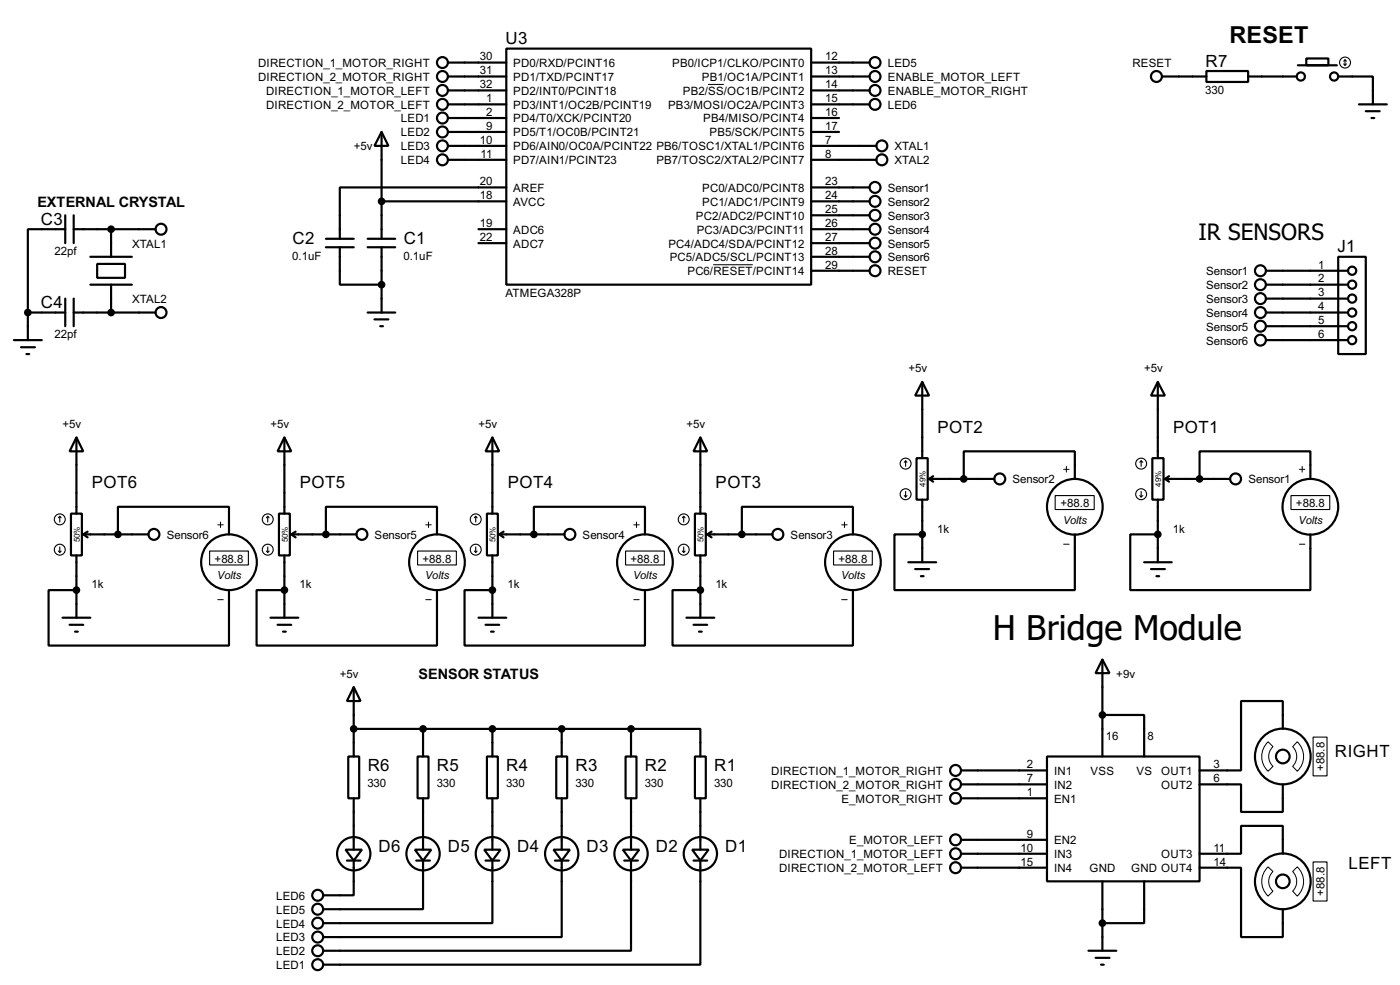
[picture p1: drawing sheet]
<svg xmlns="http://www.w3.org/2000/svg" width="256mm" height="180mm" viewBox="0 0 256 180" stroke-linecap="round" stroke-linejoin="round" font-family="sans-serif">
<g fill="none" stroke="#000" stroke-width=".4">
<path d="M82.1 14h10.7M82.1 16.6h10.7M82.1 11.5h10.7M82.1 19.1h10.7M92.8 8.9h55.8v43.2h-55.8zM148.6 14h10.7M148.6 16.6h10.7M148.6 11.5h10.7M148.6 19.1h10.7M212.9 14h8.1M221 13h7.7v2h-7.7zM228.7 14h8.8"/>
<path d="M237.8 12h7.1M239.3 10.7h4.1v1.3h-4.1zM245.2 14h6.3v5.1M249 19.1h5.1M12 39.4v5.1M13.5 39.4v5.1M69.9 24.2l1.3 2.5h-2.6zM69.9 36.9h22.9M69.9 24.2v19.5M82.1 21.6h10.7M82.1 24.2h10.7M82.1 26.7h10.7"/>
<path d="M82.1 29.3h10.7M92.8 34.3h-30.5v9.4M148.6 34.3h10.7M148.6 36.9h10.7M148.6 39.4h10.7M148.6 21.6h5.1M148.6 24.2h5.1M148.6 26.7h12M148.6 29.3h12M250.2 20.4h2.6M251.3 21.6h.5M5.1 57.2h6.9"/>
<path d="M5.1 57.2v5.1M12 42h-6.9v15.2M12 54.7v5M13.5 57.2h15M13.5 42h15M13.5 54.7v5M16.6 52.1h7.6M16.6 47h7.6M17.8 48.3h5.1v2.6h-5.1zM20.4 42v5M20.4 52.1v5.1M59.7 43.7h5.1"/>
<path d="M59.7 45.3h5.1M62.3 45.3v6.8h7.6M67.4 57.2h5M67.4 43.7h5M67.4 45.3h5M68.6 58.5h2.6M69.7 59.7h.5M69.9 45.3v11.9M87.7 42h5.1M87.7 44.5h5.1M148.6 49.6h10.7M148.6 42h10.7"/>
<path d="M148.6 44.5h10.7M148.6 47h10.7M232 49.6h14.9M232 52.1h14.9M232 54.7h14.9M232 57.2h14.9M232 59.7h14.9M245.2 47h5v17.8h-5zM2.6 62.3h5.1M3.9 63.6h2.5M4.9 64.8h.5M169 69.9l1.2 2.5h-2.5z"/>
<path d="M169 69.9v14M212.1 69.9l1.3 2.5h-2.5zM212.1 69.9v14M232 62.3h14.9M13 94h2v7.7h-2zM14 80.1l1.3 2.5h-2.5zM14 80.1v13.9M15.3 97.8h11.9M15.3 97.8l.8 .6M16.1 97.3l-.8 .5M21.6 97.8v-5h20.4v5M51.1 94h2v7.7h-2z"/>
<path d="M52.1 80.1l1.3 2.5h-2.5zM52.1 80.1v13.9M53.4 97.8h11.9M53.4 97.8l.8 .6M54.2 97.3l-.8 .5M59.7 97.8v-5h20.4v5M89.2 94h2v7.7h-2zM90.2 80.1l1.3 2.5h-2.5zM90.2 80.1v13.9M91.5 97.8h11.9M91.5 97.8l.8 .6M92.3 97.3l-.8 .5"/>
<path d="M97.8 97.8v-5h20.4v5M127.3 94h2v7.7h-2zM128.3 80.1l1.3 2.5h-2.5zM128.3 80.1v13.9M129.6 97.8h11.9M129.6 97.8l.8 .6M130.4 97.3l-.8 .5M135.9 97.8v-5h20.4v5M167.9 83.9h2.1v7.6h-2.1zM169 97.8h-5.1v10.2h33v-10.2M169 91.5v11.4M170.2 87.7h12"/>
<path d="M170.2 87.7l.8 .5M171 87.2l-.8 .5M176.6 87.7v-5.1h20.3v5.1M211.1 83.9h2.1v7.6h-2.1zM212.1 97.8h-5v10.2h33v-10.2M212.1 91.5v11.4M213.4 87.7h12M213.4 87.7l.8 .5M214.2 87.2l-.8 .5M219.8 87.7v-5.1h20.3v5.1M11.5 113.1h5.1M12.8 114.4h2.5"/>
<path d="M13.8 115.6h.5M14 108h-5.1v10.2h33.1v-10.2M14 101.7v11.4M49.6 113.1h5.1M50.9 114.4h2.5M51.9 115.6h.5M52.1 108h-5.1v10.2h33.1v-10.2M52.1 101.7v11.4M87.7 113.1h5.1M89 114.4h2.5M90 115.6h.5M90.2 108h-5.1v10.2h33.1v-10.2"/>
<path d="M90.2 101.7v11.4M125.8 113.1h5.1M127.1 114.4h2.5M128.1 115.6h.5M128.3 108h-5.1v10.2h33.1v-10.2M128.3 101.7v11.4M166.4 102.9h5.1M167.7 104.2h2.5M168.7 105.5h.5M209.6 102.9h5.1M210.9 104.2h2.5M211.9 105.5h.5"/>
<path d="M63.8 138.5h2v7.6h-2zM64.8 125.8l1.3 2.5h-2.5zM64.8 125.8v12.7M64.8 133.4h50.8M76.5 138.5h2v7.6h-2zM77.5 133.4v5.1M89.2 138.5h2v7.6h-2zM90.2 133.4v5.1M101.9 138.5h2v7.6h-2zM102.9 133.4v5.1M114.6 138.5h2v7.6h-2zM115.6 133.4h12.7v5.1"/>
<path d="M115.6 133.4v5.1M127.3 138.5h2v7.6h-2zM191.8 138.5h28v22.8h-28zM202 120.7l1.3 2.5h-2.6zM202 130.9h7.6v7.6M202 120.7v17.8M235 133.4v-5.1h-7.6v12.7h-7.6M63.3 155.5h3l-1.5 2zM63.6 157.5h2.5M64.8 157.5v6.4h-5.6M64.8 146.1v9.4M76 155.5h3l-1.5 2z"/>
<path d="M76.3 157.5h2.5M77.5 157.5v8.9h-18.3M77.5 146.1v9.4M88.7 155.5h3l-1.5 2zM89 157.5h2.5M90.2 157.5v11.5h-31M90.2 146.1v9.4M101.4 155.5h3l-1.5 2zM101.7 157.5h2.5M102.9 157.5v14h-43.7M102.9 146.1v9.4M114.1 155.5h3l-1.5 2z"/>
<path d="M114.4 157.5h2.5M115.6 157.5v16.5h-56.4M115.6 146.1v9.4M126.8 155.5h3l-1.5 2zM127.1 157.5h2.5M128.3 157.5v19.1h-69.1M128.3 146.1v9.4M176.1 146.1h15.7M176.1 153.7h15.7M176.1 141h15.7M176.1 143.6h15.7M176.1 156.3h15.7"/>
<path d="M176.1 158.8h15.7M219.8 143.6h7.6v5h7.6v-5M219.8 158.8h7.6v12.7h7.6v-5.1M219.8 156.3h7.6v-5.1h7.6v5.1M199.4 174h5.1M200.7 175.3h2.6M201.7 176.6h.5M202 161.3v12.7M209.6 161.3v7.7h-7.6"/>
<circle cx="81" cy="11.5" r="1"/>
<circle cx="81" cy="16.6" r="1"/>
<circle cx="81" cy="14" r="1"/>
<circle cx="81" cy="19.1" r="1"/>
<circle cx="160.3" cy="11.5" r="1"/>
<circle cx="160.3" cy="19.1" r="1"/>
<circle cx="160.3" cy="16.6" r="1"/>
<circle cx="160.3" cy="14" r="1"/>
<circle cx="211.8" cy="14" r="1"/>
<circle cx="238.3" cy="14" r=".75"/>
<circle cx="244.4" cy="14" r=".75"/>
<circle cx="81" cy="26.7" r="1"/>
<circle cx="81" cy="29.3" r="1"/>
<circle cx="81" cy="21.6" r="1"/>
<circle cx="81" cy="24.2" r="1"/>
<circle cx="160.3" cy="36.9" r="1"/>
<circle cx="160.3" cy="34.3" r="1"/>
<circle cx="160.3" cy="39.4" r="1"/>
<circle cx="161.5" cy="26.7" r="1"/>
<circle cx="161.5" cy="29.3" r="1"/>
<circle cx="29.5" cy="42" r="1"/>
<circle cx="29.5" cy="57.2" r="1"/>
<circle cx="160.3" cy="47" r="1"/>
<circle cx="160.3" cy="42" r="1"/>
<circle cx="160.3" cy="49.6" r="1"/>
<circle cx="160.3" cy="44.5" r="1"/>
<circle cx="230.9" cy="49.6" r="1"/>
<circle cx="230.9" cy="52.1" r="1"/>
<circle cx="230.9" cy="54.7" r="1"/>
<circle cx="230.9" cy="57.2" r="1"/>
<circle cx="230.9" cy="59.7" r="1"/>
<circle cx="247.7" cy="54.7" r=".75"/>
<circle cx="247.7" cy="59.7" r=".75"/>
<circle cx="247.7" cy="57.2" r=".75"/>
<circle cx="247.7" cy="52.1" r=".75"/>
<circle cx="247.7" cy="49.6" r=".75"/>
<circle cx="230.9" cy="62.3" r="1"/>
<circle cx="247.7" cy="62.3" r=".75"/>
<circle cx="28.2" cy="97.8" r="1"/>
<circle cx="66.3" cy="97.8" r="1"/>
<circle cx="104.4" cy="97.8" r="1"/>
<circle cx="142.5" cy="97.8" r="1"/>
<circle cx="183.1" cy="87.7" r="1"/>
<circle cx="196.9" cy="92.8" r="5.1"/>
<circle cx="226.3" cy="87.7" r="1"/>
<circle cx="240" cy="92.8" r="5.1"/>
<circle cx="41.9" cy="102.9" r="5.1"/>
<circle cx="80" cy="102.9" r="5.1"/>
<circle cx="118.1" cy="102.9" r="5.1"/>
<circle cx="156.2" cy="102.9" r="5.1"/>
<circle cx="235" cy="138.5" r="5.1"/>
<circle cx="235" cy="138.5" r="1.25"/>
<circle cx="64.8" cy="156.3" r="3.1"/>
<circle cx="77.5" cy="156.3" r="3.1"/>
<circle cx="90.2" cy="156.3" r="3.1"/>
<circle cx="102.9" cy="156.3" r="3.1"/>
<circle cx="115.6" cy="156.3" r="3.1"/>
<circle cx="128.3" cy="156.3" r="3.1"/>
<circle cx="175" cy="146.1" r="1"/>
<circle cx="175" cy="141" r="1"/>
<circle cx="175" cy="158.8" r="1"/>
<circle cx="175" cy="143.6" r="1"/>
<circle cx="175" cy="156.3" r="1"/>
<circle cx="175" cy="153.7" r="1"/>
<circle cx="58.2" cy="174" r="1"/>
<circle cx="58.2" cy="171.5" r="1"/>
<circle cx="58.2" cy="176.6" r="1"/>
<circle cx="58.2" cy="163.9" r="1"/>
<circle cx="58.2" cy="166.4" r="1"/>
<circle cx="58.2" cy="169" r="1"/>
<circle cx="235" cy="161.3" r="5.1"/>
<circle cx="235" cy="161.3" r="1.25"/>
</g>
<g fill="none" stroke="#000" stroke-width=".2">
<path d="M246.2 11.7l.2 .3M246.4 11v1M246.4 11l-.2 .2M246.4 11l.3 .2M246.7 11.7l-.3 .3M11 94.5l-.3 .3M11 94.5l.2 .3M11 94.5v1.1M49.1 94.5l-.3 .3M49.1 94.5l.2 .3M49.1 94.5v1.1M87.2 94.5l-.3 .3"/>
<path d="M87.2 94.5l.2 .3M87.2 94.5v1.1M125.3 94.5l-.3 .3M125.3 94.5l.2 .3M125.3 94.5v1.1M165.7 90.7l.2 .3M165.9 84.4l-.2 .2M165.9 84.4l.3 .2M165.9 84.4v1M165.9 90v1M166.2 90.7l-.3 .3M193.3 90.7h7.2v2.6h-7.2z"/>
<path d="M208.8 90.7l.3 .3M209.1 84.4l-.3 .2M209.1 84.4l.3 .2M209.1 84.4v1M209.1 90v1M209.4 90.7l-.3 .3M236.5 90.7h7.1v2.6h-7.1zM10.7 100.9l.3 .2M11 100.1v1M11.2 100.9l-.2 .2M38.4 100.9h7.1v2.5h-7.1zM48.8 100.9l.3 .2"/>
<path d="M49.1 100.1v1M49.3 100.9l-.2 .2M76.5 100.9h7.1v2.5h-7.1zM86.9 100.9l.3 .2M87.2 100.1v1M87.4 100.9l-.2 .2M114.6 100.9h7.1v2.5h-7.1zM125 100.9l.3 .2M125.3 100.1v1M125.5 100.9l-.2 .2M152.7 100.9h7.1v2.5h-7.1zM240.6 134.9h2.5v7.1h-2.5z"/>
<path d="M240.6 157.8h2.5v7.1h-2.5z"/>
<circle cx="246.4" cy="11.5" r="1"/>
<circle cx="10.9" cy="95.1" r="1"/>
<circle cx="49" cy="95.1" r="1"/>
<circle cx="87.1" cy="95.1" r="1"/>
<circle cx="125.2" cy="95.1" r="1"/>
<circle cx="165.9" cy="84.9" r="1"/>
<circle cx="165.9" cy="90.5" r="1"/>
<circle cx="209" cy="84.9" r="1"/>
<circle cx="209" cy="90.5" r="1"/>
<circle cx="10.9" cy="100.6" r="1"/>
<circle cx="49" cy="100.6" r="1"/>
<circle cx="87.1" cy="100.6" r="1"/>
<circle cx="125.2" cy="100.6" r="1"/>
</g>
<g fill="none" stroke="#000" stroke-width=".18">
<path d="M129.7 15.5h2.9M130.7 48.5h7.2M39.9 96.1h1M40.4 95.6v1M78 96.1h1M78.5 95.6v1M116.1 96.1h1M116.6 95.6v1M154.2 96.1h1M154.7 95.6v1M194.9 85.9h1M194.9 99.6h1"/>
<path d="M195.4 85.4v1M238.1 85.9h1M238.1 99.6h1M238.6 85.4v1M39.9 109.8h1M78 109.8h1M116.1 109.8h1M154.2 109.8h1M232.3 135.8l.9 .9a2.45 2.45 0 0 0 0 3.6l-.9 .9a3.7 3.7 0 0 1 0-5.4zM237.7 135.8a3.7 3.7 0 0 1 0 5.4l-.9-.9a2.54 2.54 0 0 0 0-3.6zM232.3 158.7l.9 .8a2.46 2.46 0 0 0 0 3.6l-.9 .9a3.7 3.7 0 0 1 0-5.3zM237.7 158.7a3.7 3.7 0 0 1 0 5.3l-.9-.9a2.53 2.53 0 0 0 0-3.6z"/>
</g>
<g fill="#000" stroke="#000" stroke-width=".4">
<circle cx="69.9" cy="36.9" r=".5"/>
<circle cx="5.1" cy="57.2" r=".5"/>
<circle cx="20.3" cy="57.2" r=".5"/>
<circle cx="20.3" cy="42" r=".5"/>
<circle cx="69.9" cy="52.1" r=".5"/>
<circle cx="21.6" cy="97.8" r=".5"/>
<circle cx="59.7" cy="97.8" r=".5"/>
<circle cx="97.8" cy="97.8" r=".5"/>
<circle cx="135.9" cy="97.8" r=".5"/>
<circle cx="168.9" cy="97.8" r=".5"/>
<circle cx="176.5" cy="87.7" r=".5"/>
<circle cx="212.1" cy="97.8" r=".5"/>
<circle cx="219.7" cy="87.7" r=".5"/>
<circle cx="14" cy="108" r=".5"/>
<circle cx="52.1" cy="108" r=".5"/>
<circle cx="90.2" cy="108" r=".5"/>
<circle cx="128.3" cy="108" r=".5"/>
<circle cx="64.8" cy="133.4" r=".5"/>
<circle cx="77.5" cy="133.4" r=".5"/>
<circle cx="90.2" cy="133.4" r=".5"/>
<circle cx="102.9" cy="133.4" r=".5"/>
<circle cx="115.6" cy="133.4" r=".5"/>
<circle cx="201.9" cy="130.9" r=".5"/>
<circle cx="201.9" cy="169" r=".5"/>
</g>
<text font-size="7.6" x="181.9" y="117.1">H Bridge Module</text>
<text font-size="5" x="219.6" y="43.9">IR SENSORS</text>
<text font-size="4.8" x="225.2" y="7.9">RESET</text>
<g font-size="3.5">
<text x="92.6" y="8.1">U3</text>
<text x="220.9" y="12.2">R7</text>
<text x="7.5" y="41.2">C3</text>
<text x="53.6" y="44.6">C2</text>
<text x="74" y="44.6">C1</text>
<text x="245" y="46.2">J1</text>
<text x="7.5" y="56.4">C4</text>
<text x="171.8" y="79.3">POT2</text>
<text x="214.9" y="79.3">POT1</text>
<text x="16.8" y="89.4">POT6</text>
<text x="54.9" y="89.4">POT5</text>
<text x="93" y="89.4">POT4</text>
<text x="131.1" y="89.4">POT3</text>
<text x="67.4" y="141.2">R6</text>
<text x="80.1" y="141.2">R5</text>
<text x="92.8" y="141.2">R4</text>
<text x="105.5" y="141.2">R3</text>
<text x="118.2" y="141.2">R2</text>
<text x="130.9" y="141.2">R1</text>
<text x="244.6" y="138.6">RIGHT</text>
<text x="69.4" y="155.9">D6</text>
<text x="82.1" y="155.9">D5</text>
<text x="94.8" y="155.9">D4</text>
<text x="107.5" y="155.9">D3</text>
<text x="120.2" y="155.9">D2</text>
<text x="132.9" y="155.9">D1</text>
<text x="247.1" y="159">LEFT</text>
</g>
<g font-size="3">
<text x="6.8" y="37.9">EXTERNAL CRYSTAL</text>
<text x="76.7" y="124.2">SENSOR STATUS</text>
</g>
<g font-size="2.4">
<text x="87.9" y="11.1">30</text>
<text x="151.2" y="11.1">12</text>
<text x="47.3" y="12.3">DIRECTION_1_MOTOR_RIGHT</text>
<text x="47.3" y="14.8">DIRECTION_2_MOTOR_RIGHT</text>
<text x="48.7" y="17.3">DIRECTION_1_MOTOR_LEFT</text>
<text x="87.9" y="16.2">32</text>
<text x="87.9" y="13.6">31</text>
<text x="94" y="17.3">PD2/INT0/PCINT18</text>
<text x="94" y="14.8">PD1/TXD/PCINT17</text>
<text x="94" y="12.3">PD0/RXD/PCINT16</text>
<text x="123.1" y="12.3">PB0/ICP1/CLKO/PCINT0</text>
<text x="125.1" y="17.3">PB2/SS/OC1B/PCINT2</text>
<text x="128.6" y="14.8">PB1/OC1A/PCINT1</text>
<text x="151.2" y="13.6">13</text>
<text x="151.2" y="16.2">14</text>
<text x="162.6" y="14.8">ENABLE_MOTOR_LEFT</text>
<text x="162.6" y="17.3">ENABLE_MOTOR_RIGHT</text>
<text x="162.6" y="12.3">LED5</text>
<text x="207.4" y="12.3">RESET</text>
<text x="220.8" y="17.2">330</text>
<text x="48.7" y="19.9">DIRECTION_2_MOTOR_LEFT</text>
<text x="73.4" y="22.4">LED1</text>
<text x="89.1" y="23.8">9</text>
<text x="89.1" y="21.2">2</text>
<text x="89.1" y="18.7">1</text>
<text x="94" y="22.4">PD4/T0/XCK/PCINT20</text>
<text x="94" y="19.9">PD3/INT1/OC2B/PCINT19</text>
<text x="122.4" y="19.9">PB3/MOSI/OC2A/PCINT3</text>
<text x="128.8" y="22.4">PB4/MISO/PCINT4</text>
<text x="151.2" y="18.7">15</text>
<text x="151.2" y="21.2">16</text>
<text x="151.2" y="23.8">17</text>
<text x="162.6" y="19.9">LED6</text>
<text x="64.8" y="27.5">+5v</text>
<text x="73.4" y="25">LED2</text>
<text x="73.4" y="27.5">LED3</text>
<text x="87.9" y="26.3">10</text>
<text x="88.1" y="28.9">11</text>
<text x="94" y="27.5">PD6/AIN0/OC0A/PCINT22 PB6/TOSC1/XTAL1/PCINT6</text>
<text x="94" y="25">PD5/T1/OC0B/PCINT21</text>
<text x="130" y="25">PB5/SCK/PCINT5</text>
<text x="151.2" y="28.9">8</text>
<text x="151.2" y="26.3">7</text>
<text x="163.9" y="27.5">XTAL1</text>
<text x="73.4" y="30">LED4</text>
<text x="87.9" y="33.9">20</text>
<text x="94" y="35.1">AREF</text>
<text x="94" y="30">PD7/AIN1/PCINT23</text>
<text x="120.2" y="30">PB7/TOSC2/XTAL2/PCINT7</text>
<text x="128.6" y="35.1">PC0/ADC0/PCINT8</text>
<text x="151.2" y="33.9">23</text>
<text x="162.6" y="35.1">Sensor1</text>
<text x="163.9" y="30">XTAL2</text>
<text x="87.9" y="36.5">18</text>
<text x="87.9" y="41.6">19</text>
<text x="94" y="37.7">AVCC</text>
<text x="127.5" y="40.2">PC2/ADC2/PCINT10</text>
<text x="128.6" y="37.7">PC1/ADC1/PCINT9</text>
<text x="151.2" y="41.6">26</text>
<text x="151.2" y="39">25</text>
<text x="151.2" y="36.5">24</text>
<text x="162.6" y="37.7">Sensor2</text>
<text x="162.6" y="40.2">Sensor3</text>
<text x="10" y="46.7">22pf</text>
<text x="24.2" y="45.3">XTAL1</text>
<text x="53.6" y="47.6">0.1uF</text>
<text x="73.9" y="47.6">0.1uF</text>
<text x="87.9" y="44.1">22</text>
<text x="94" y="42.7">ADC6</text>
<text x="94" y="45.3">ADC7</text>
<text x="122.4" y="45.3">PC4/ADC4/SDA/PCINT12</text>
<text x="122.7" y="47.8">PC5/ADC5/SCL/PCINT13</text>
<text x="127.6" y="42.7">PC3/ADC3/PCINT11</text>
<text x="151.2" y="46.6">28</text>
<text x="151.2" y="44.1">27</text>
<text x="162.6" y="42.7">Sensor4</text>
<text x="162.6" y="45.3">Sensor5</text>
<text x="162.6" y="47.8">Sensor6</text>
<text x="125.9" y="50.4">PC6/RESET/PCINT14</text>
<text x="151.2" y="49.2">29</text>
<text x="162.6" y="50.4">RESET</text>
<text x="220.9" y="50.4">Sensor1</text>
<text x="220.9" y="52.9">Sensor2</text>
<text x="241.5" y="49.2">1</text>
<text x="241.5" y="51.7">2</text>
<text x="24.2" y="55.4">XTAL2</text>
<text x="92.6" y="54.3">ATMEGA328P</text>
<text x="220.9" y="55.4">Sensor3</text>
<text x="220.9" y="58">Sensor4</text>
<text x="241.5" y="54.3">3</text>
<text x="241.5" y="56.8">4</text>
<text x="241.5" y="59.3">5</text>
<text x="10" y="61.9">22pf</text>
<text x="220.9" y="60.5">Sensor5</text>
<text x="220.9" y="63.1">Sensor6</text>
<text x="241.5" y="61.9">6</text>
<text x="166.4" y="68.1">+5v</text>
<text x="209.6" y="68.1">+5v</text>
<text x="11.5" y="78.3">+5v</text>
<text x="49.6" y="78.3">+5v</text>
<text x="87.7" y="78.3">+5v</text>
<text x="125.8" y="78.3">+5v</text>
<text x="185.5" y="88.5">Sensor2</text>
<text x="228.7" y="88.5">Sensor1</text>
<text x="194.3" y="92.8">+88.8</text>
<text x="237.4" y="92.8">+88.8</text>
<text x="30.5" y="98.6">Sensor6</text>
<text x="68.6" y="98.6">Sensor5</text>
<text x="106.7" y="98.6">Sensor4</text>
<text x="144.8" y="98.6">Sensor3</text>
<text x="171.7" y="97.5">1k</text>
<text x="214.9" y="97.5">1k</text>
<text x="16.8" y="107.7">1k</text>
<text x="39.3" y="103">+88.8</text>
<text x="54.9" y="107.7">1k</text>
<text x="77.4" y="103">+88.8</text>
<text x="93" y="107.7">1k</text>
<text x="115.5" y="103">+88.8</text>
<text x="131.1" y="107.7">1k</text>
<text x="153.6" y="103">+88.8</text>
<text x="62.3" y="124">+5v</text>
<text x="204.5" y="124">+9v</text>
<text x="202.6" y="135.5">16</text>
<text x="210.2" y="135.5">8</text>
<text x="141.3" y="141.8">DIRECTION_1_MOTOR_RIGHT</text>
<text x="188.1" y="140.6">2</text>
<text x="188.1" y="143.2">7</text>
<text x="193.1" y="141.8">IN1</text>
<text x="199.8" y="141.8">VSS</text>
<text x="208.2" y="141.8">VS</text>
<text x="212.7" y="141.8">OUT1</text>
<text x="222.3" y="140.6">3</text>
<text x="222.3" y="143.2">6</text>
<text x="242.7" y="141.1" transform="rotate(-90 242.7 141.1)">+88.8</text>
<text x="67.3" y="144.1">330</text>
<text x="80" y="144.1">330</text>
<text x="92.7" y="144.1">330</text>
<text x="105.4" y="144.1">330</text>
<text x="118.1" y="144.1">330</text>
<text x="130.8" y="144.1">330</text>
<text x="141.3" y="144.4">DIRECTION_2_MOTOR_RIGHT</text>
<text x="154.1" y="146.9">E_MOTOR_RIGHT</text>
<text x="188.1" y="145.7">1</text>
<text x="193.1" y="144.4">IN2</text>
<text x="193.1" y="146.9">EN1</text>
<text x="212.7" y="144.4">OUT2</text>
<text x="155.6" y="154.5">E_MOTOR_LEFT</text>
<text x="187" y="155.9">10</text>
<text x="188.1" y="153.3">9</text>
<text x="193.1" y="154.5">EN2</text>
<text x="222.3" y="155.9">11</text>
<text x="142.7" y="157.1">DIRECTION_1_MOTOR_LEFT</text>
<text x="142.7" y="159.6">DIRECTION_2_MOTOR_LEFT</text>
<text x="187" y="158.4">15</text>
<text x="193.1" y="157.1">IN3</text>
<text x="193.1" y="159.6">IN4</text>
<text x="199.6" y="159.7">GND</text>
<text x="207.2" y="159.7">GND OUT4</text>
<text x="212.7" y="157.1">OUT3</text>
<text x="222.3" y="158.4">14</text>
<text x="50.6" y="164.7">LED6</text>
<text x="50.6" y="167.2">LED5</text>
<text x="242.7" y="164" transform="rotate(-90 242.7 164)">+88.8</text>
<text x="50.6" y="169.8">LED4</text>
<text x="50.6" y="172.3">LED3</text>
<text x="50.6" y="174.8">LED2</text>
<text x="50.6" y="177.4">LED1</text>
</g>
<g font-size="2.3">
<text x="194.7" y="95.9">Volts</text>
<text x="237.9" y="95.9">Volts</text>
<text x="39.8" y="106">Volts</text>
<text x="77.9" y="106">Volts</text>
<text x="116" y="106">Volts</text>
<text x="154.1" y="106">Volts</text>
</g>
<g font-size="1.7">
<text x="169.6" y="89.1" transform="rotate(-90 169.6 89.1)">49%</text>
<text x="212.7" y="89.1" transform="rotate(-90 212.7 89.1)">49%</text>
<text x="14.6" y="99.3" transform="rotate(-90 14.6 99.3)">50%</text>
<text x="52.7" y="99.3" transform="rotate(-90 52.7 99.3)">50%</text>
<text x="90.8" y="99.3" transform="rotate(-90 90.8 99.3)">50%</text>
<text x="128.9" y="99.3" transform="rotate(-90 128.9 99.3)">50%</text>
</g>
</svg>
